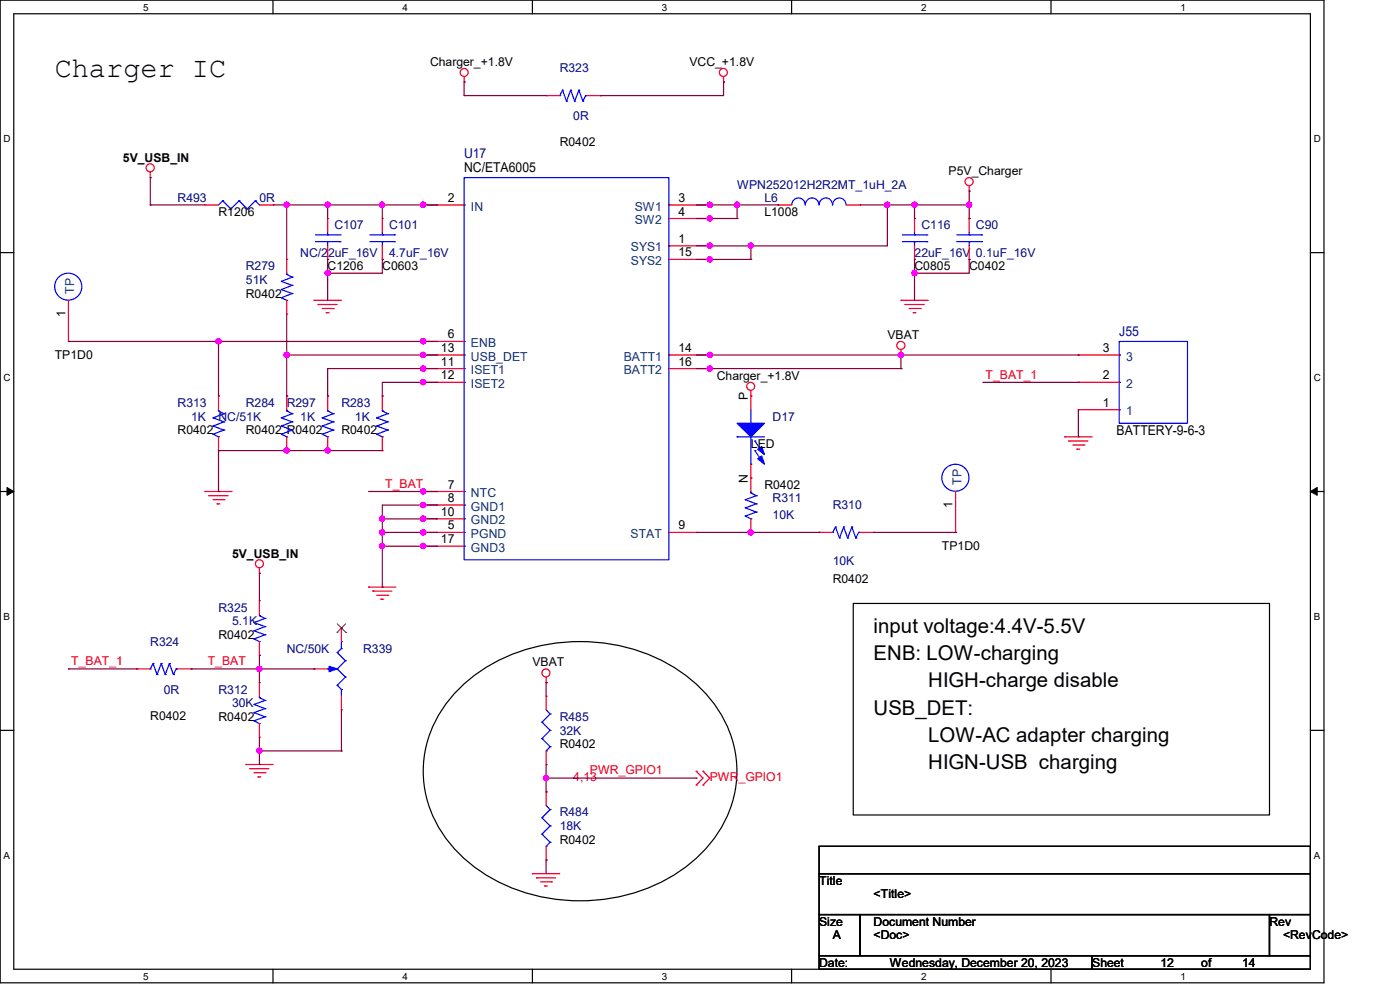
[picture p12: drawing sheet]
<svg xmlns="http://www.w3.org/2000/svg" width="297mm" height="210mm" viewBox="0 0 297 210" stroke-linecap="round" stroke-linejoin="round" font-family="sans-serif">
<path d="M0 0h280.9v208.5h-280.9zM2.9 2.9h275.1v202.7h-275.1z" fill="none" stroke="#000" stroke-width=".25"/>
<g fill="#fff">
<path d="M30.4 .3h1.1v2.4h-1.1z"/>
<path d="M30.4 205.9h1.1v2.3h-1.1z"/>
</g>
<path d="M57.9 0v2.9M57.9 205.6v2.9" fill="none" stroke="#000" stroke-width=".25"/>
<g fill="#fff">
<path d="M85.4 .3h1.1v2.4h-1.1z"/>
<path d="M85.4 205.9h1.1v2.3h-1.1z"/>
</g>
<path d="M112.9 0v2.9M112.9 205.6v2.9" fill="none" stroke="#000" stroke-width=".25"/>
<g fill="#fff">
<path d="M140.4 .3h1.2v2.4h-1.2z"/>
<path d="M140.4 205.9h1.2v2.3h-1.2z"/>
</g>
<path d="M167.9 0v2.9M167.9 205.6v2.9" fill="none" stroke="#000" stroke-width=".25"/>
<g fill="#fff">
<path d="M195.4 .3h1.2v2.4h-1.2z"/>
<path d="M195.4 205.9h1.2v2.3h-1.2z"/>
</g>
<path d="M223 0v2.9M223 205.6v2.9" fill="none" stroke="#000" stroke-width=".25"/>
<g fill="#fff">
<path d="M250.4 .3h1.2v2.4h-1.2z"/>
<path d="M250.4 205.9h1.2v2.3h-1.2z"/>
<path d="M.8 28.2h1.4v2.4h-1.4z"/>
<path d="M278.7 28.2h1.5v2.4h-1.5z"/>
<path d="M.8 78.9h1.4v2.3h-1.4z"/>
<path d="M278.7 78.9h1.5v2.3h-1.5z"/>
</g>
<path d="M0 53.6h2.9M278 53.6h2.9" fill="none" stroke="#000" stroke-width=".25"/>
<g fill="#fff">
<path d="M.8 129.6h1.3v2.3h-1.3z"/>
<path d="M278.7 129.6h1.4v2.3h-1.4z"/>
</g>
<path d="M0 104.3h2.9M278 104.3h2.9" fill="none" stroke="#000" stroke-width=".25"/>
<path d="M1.5 103.4l1.4 .9-1.4 .8zM278 104.3l1.4-.9v1.7z" fill="#000" stroke="#000" stroke-width=".21"/>
<g fill="#fff">
<path d="M.8 180.3h1.3v2.3h-1.3z"/>
<path d="M278.7 180.3h1.4v2.3h-1.4z"/>
</g>
<path d="M181 128h88.3v44.9h-88.3zM0 154.9h2.9M98 145.6a37.9 37.9 0 0 1 36.9-7.7 31.1 31.1 0 0 1 19.3 15.9 23.7 23.7 0 0 1-4.6 26.3 36.6 36.6 0 0 1-31.5 10.7 34.1 34.1 0 0 1-24.2-13.9 23.7 23.7 0 0 1 2.6-29.8zM278 154.9h2.9M173.8 179.5h104.2v5.8h-104.2zM173.8 185.3h104.2v8.7h-104.2zM173.8 194h8.7v8.7h-8.7zM182.5 194h86.8v8.7h-86.8zM269.3 194h8.7v8.7h-8.7zM173.8 202.7h57.9v2.9h-57.9zM231.7 202.7h46.3v2.9h-46.3z" fill="none" stroke="#000" stroke-width=".25"/>
<g fill="none" stroke="#f00" stroke-width=".25">
<path d="M98.5 17.4h.1M98.5 16.3v1.1M153.5 17.4h.1M153.5 16.3v1.1M31.9 37.7h.1M31.9 36.5v1.2M115.9 20.3h.1M115.9 20.3h2.8M124.5 20.3h2.9M127.4 20.3h.1M205.6 39.4v1.2M43.5 43.5h.1"/>
<path d="M43.5 43.5h2.9M55 43.5h3M58 43.5h.1M60.8 55h.1M60.8 55v3M69.5 46.4h.1M69.5 55h.1M69.5 46.4v2.8M69.5 52.2v2.8M81.1 46.4h.1M81.1 55h.1M81.1 46.4v2.8"/>
<path d="M81.1 52.2v2.8M89.8 43.5h.1M89.8 43.5h8.7M141.9 52.2h8.7M141.9 43.5h8.7M141.9 46.4h8.7M141.9 55h8.7M150.6 52.2h.1M150.6 43.5h.1M150.6 46.4h.1M150.6 55h.1M165.1 43.5h.1"/>
<path d="M165.1 43.5h2.9M179.5 43.5h3M182.5 43.5h.1M194 46.4h.1M194 55h.1M194 46.4v2.8M194 52.2v2.8M205.6 40.6h.1M205.6 46.4h.1M205.6 55h.1M205.6 46.4v2.8M205.6 52.2v2.8"/>
<path d="M14.5 72.4h.1M14.5 63.7v8.7M60.8 66.6h.1M60.8 63.7v2.9M66.6 63.7h.1M66.6 63.7h5.8M67.5 64.6h.1M67.5 64.6h4M68.4 65.4h2.3M69.2 66.3h.1M69.2 66.3h.6M70.7 65.4h.1"/>
<path d="M89.8 72.4h.1M89.8 78.2h.1M89.8 75.3h.1M89.8 72.4h8.7M89.8 78.2h8.7M89.8 75.3h8.7M141.9 78.2h8.7M141.9 75.3h8.7M150.6 75.3h.1M150.6 78.2h.1M191.1 63.7h.1M191.1 75.3h.1"/>
<path d="M191.1 63.7h5.8M191.1 74.2v1.1M192 64.6h.1M192 64.6h4M192.9 65.4h2.3M193.8 66.3h.1M193.8 66.3h.5M195.2 65.4h.1M228.8 75.3h.1M228.8 75.3h8.6M46.4 95.6h.1M46.4 84h.1"/>
<path d="M46.4 84v2.9M46.4 92.7v2.9M60.8 95.6h.1M60.8 84h.1M60.8 84v2.9M60.8 92.7v2.9M69.5 95.6h.1M69.5 84h.1M69.5 84v2.9M69.5 92.7v2.9M81.1 95.6h.1M81.1 84h.1"/>
<path d="M81.1 84v2.9M81.1 92.7v2.9M89.8 81.1h.1M89.8 81.1h8.7M159.3 84h.1M159.3 82.8v4.1M159.3 98.5v5.8M225.9 92.7h.1M225.9 92.7h5.8M226.7 93.6h.1M226.7 93.6h4.1M227.6 94.4h2.4"/>
<path d="M228.5 95.3h.1M228.5 95.3h.6M228.8 86.9h.1M228.8 81.1h.1M228.8 81.1h8.6M228.8 86.9h8.6M230 94.4h.1M43.5 104.3h.1M43.5 104.3h5.7M44.3 105.2h.1M44.3 105.2h4.1M45.2 106h2.3"/>
<path d="M46.1 106.9h.1M46.1 106.9h.6M47.5 106h.1M89.8 112.9h.1M89.8 104.3h.1M89.8 107.1h.1M89.8 110.1h.1M89.8 115.9h.1M89.8 104.3h8.7M89.8 112.9h8.7M89.8 107.1h8.7M89.8 110.1h8.7"/>
<path d="M89.8 115.9h8.7M141.9 112.9h5.8M147.7 112.9h.1M159.3 112.9h.1M159.3 101.4h.1M159.3 110.1v2.8M173.8 112.9h.1M173.8 112.9h2.9M182.5 112.9h2.8M185.3 112.9h.1M202.7 112.9h.1M202.7 104.3v8.6"/>
<path d="M55 121.6h.1M55 139h.1M55 127.4h.1M55 120.5v1.1M55 127.4v2.9M55 136.1v2.9M72.4 133.2h.1M72.4 133.2v2.9M78.2 124.5h.1M78.2 124.5h5.8M79.1 125.4h.1M79.1 125.4h4"/>
<path d="M79.9 126.3h2.4M80.8 127.1h.1M80.8 127.1h.6M82.3 126.3h.1M29 141.9h.1M29 141.9h2.9M37.7 141.9h2.9M40.6 141.9h.1M55 156.4h.1M55 144.8h.1M55 144.8v2.9M55 153.5v2.9"/>
<path d="M66.6 141.9h.1M66.6 141.9h2.9M72.4 150.6h.1M72.4 147.7v2.9M115.9 144.8h.1M115.9 147.7h.1M115.9 143.6v1.2M115.9 147.7v2.9M115.9 159.3v2.9M52.2 162.2h.1M52.2 162.2h5.8M53 163.1h.1"/>
<path d="M53 163.1h4.1M53.9 163.9h2.3M54.7 164.8h.1M54.7 164.8h.6M56.2 163.9h.1M115.9 162.2h.1M115.9 168h.1M115.9 168v2.9M115.9 179.5v3M147.7 166.5h.1M147.7 163.6h.1M147.7 163.6l1.4 1.5-1.4 1.4"/>
<path d="M149.1 166.5h.1M149.1 163.6h.1M149.1 163.6l1.5 1.5-1.5 1.4M112.9 185.3h.1M112.9 185.3h5.8M113.8 186.2h.1M113.8 186.2h4.1M114.7 187.1h2.3M115.6 188h.1M115.6 188h.5M115.9 182.5h.1M117 187.1h.1"/>
<circle cx="98.5" cy="15.4" r=".85"/>
<circle cx="153.5" cy="15.4" r=".85"/>
<circle cx="31.9" cy="35.6" r=".86"/>
<circle cx="205.6" cy="38.5" r=".86"/>
<circle cx="191.1" cy="73.3" r=".86"/>
<circle cx="159.3" cy="82" r=".85"/>
<circle cx="55" cy="119.6" r=".85"/>
<circle cx="115.8" cy="142.7" r=".85"/>
</g>
<g fill="none" stroke="#00f" stroke-width=".25">
<path d="M119.3 19.1h.1M119.3 19.1l.9 2.4M119.3 19.1l-.6 1.2M121.1 19.1h.1M121.1 19.1l.8 2.4M121.1 19.1l-.9 2.4M122.8 19.1h.1M122.8 19.1l.9 2.4M122.8 19.1l-.9 2.4M98.5 37.7h43.4v81h-43.4zM118.7 20.3h.1M120.2 21.5h.1"/>
<path d="M121.9 21.5h.1M123.7 21.5h.1M124.2 20.3h.1M124.2 20.3l-.5 1.2M124.2 20.3h.3M47.2 42.6h.1M47.2 42.6l-.8 .9M47.2 42.6l1.8 1.7M49 44.3h.1M50.7 42.6h.1M50.7 42.6l-1.7 1.7M50.7 42.6l1.8 1.7"/>
<path d="M52.5 44.3h.1M54.2 42.6h.1M54.2 42.6l-1.7 1.7M54.2 42.6l.8 .9M55 43.5h.1M59.7 59.7h.1M59.7 59.7l2.3 .8M60.8 58.2h.1M60.8 58.2l1.2 .6M60.8 58v.2M62 58.8h.1M62 58.8l-2.3 .9"/>
<path d="M66.9 51.3h5.2M66.9 49.8h5.2M69.5 49.8h.1M69.5 51.3h.1M69.5 49.2v.6M69.5 51.3v.9M72.1 51.3h.1M72.1 49.8h.1M78.5 51.3h5.2M78.5 49.8h5.2M81.1 49.8h.1M81.1 51.3h.1"/>
<path d="M81.1 49.2v.6M81.1 51.3v.9M83.7 51.3h.1M83.7 49.8h.1M98.5 43.5h.1M141.9 52.2h.1M141.9 43.5h.1M141.9 46.4h.1M141.9 55h.1M168 43.5a1.44 1.44 0 0 1 1.4-1.5 1.44 1.44 0 0 1 1.5 1.5 1.44 1.44 0 0 1 1.4-1.5 1.44 1.44 0 0 1 1.4 1.5M173.8 43.5a1.42 1.42 0 0 1 1.4-1.5 1.42 1.42 0 0 1 1.4 1.5M176.7 43.5a1.42 1.42 0 0 1 1.4-1.5 1.42 1.42 0 0 1 1.4 1.5"/>
<path d="M191.4 51.3h5.2M191.4 49.8h5.2M194 49.8h.1M194 51.3h.1M194 49.2v.6M194 51.3v.9M196.6 51.3h.1M196.6 49.8h.1M203 51.3h5.2M203 49.8h5.2M205.6 49.8h.1M205.6 51.3h.1"/>
<path d="M205.6 49.2v.6M205.6 51.3v.9M208.2 51.3h.1M208.2 49.8h.1M59.7 61.4h.1M59.7 63.2h.1M59.7 61.4l2.3 .9M59.7 63.2l1.1 .5M60.8 63.7h.1M62 60.5h.1M62 62.3h.1M62 60.5l-2.3 .9"/>
<path d="M62 62.3l-2.3 .9M98.5 72.4h.1M98.5 78.2h.1M98.5 75.3h.1M141.9 75.3h.1M141.9 78.2h.1M237.4 72.4h14.5v17.4h-14.5zM237.4 75.3h.1M45.2 88.6h.1M45.2 90.4h.1M45.2 92.1h.1M45.2 88.6l2.3 .9"/>
<path d="M45.2 90.4l2.3 .8M45.2 92.1l1.2 .6M46.4 92.7h.1M46.4 87.2h.1M46.4 87.2l1.1 .6M46.4 86.9v.3M47.5 87.8h.1M47.5 89.5h.1M47.5 91.2h.1M47.5 87.8l-2.3 .8M47.5 89.5l-2.3 .9M47.5 91.2l-2.3 .9"/>
<path d="M59.7 88.6h.1M59.7 90.4h.1M59.7 92.1h.1M59.7 88.6l2.3 .9M59.7 90.4l2.3 .8M59.7 92.1l1.1 .6M60.8 92.7h.1M60.8 87.2h.1M60.8 86.9v.3M60.8 87.2l1.2 .6M62 87.8h.1M62 89.5h.1"/>
<path d="M62 91.2h.1M62 87.8l-2.3 .8M62 89.5l-2.3 .9M62 91.2l-2.3 .9M68.4 88.6h.1M68.4 90.4h.1M68.4 92.1h.1M68.4 88.6l2.3 .9M68.4 90.4l2.3 .8M68.4 92.1l1.1 .6M69.5 92.7h.1M69.5 87.2h.1"/>
<path d="M69.5 87.2l1.2 .6M69.5 86.9v.3M70.7 87.8h.1M70.7 89.5h.1M70.7 91.2h.1M70.7 87.8l-2.3 .8M70.7 89.5l-2.3 .9M70.7 91.2l-2.3 .9M79.9 88.6h.1M79.9 90.4h.1M79.9 92.1h.1M79.9 88.6l2.4 .9"/>
<path d="M79.9 90.4l2.4 .8M79.9 92.1l1.2 .6M81.1 92.7h.1M81.1 87.2h.1M81.1 87.2l1.2 .6M81.1 86.9v.3M82.3 87.8h.1M82.3 89.5h.1M82.3 91.2h.1M82.3 87.8l-2.4 .8M82.3 89.5l-2.4 .9M82.3 91.2l-2.4 .9"/>
<path d="M98.5 81.1h.1M156.4 92.7h.1M156.4 92.7h5.8M159.3 89.8h.1M159.3 98.5h.1M159.3 86.9v2.9M159.3 92.7v5.8M160.1 93.6h.1M160.1 95.6h.1M160.1 93.6l1.8 2.5M160.1 95.6l1.8 2.6M237.4 86.9h.1"/>
<path d="M237.4 81.1h.1M98.5 112.9h.1M98.5 104.3h.1M98.5 107.1h.1M98.5 110.1h.1M98.5 115.9h.1M141.9 112.9h.1M158.1 106h.1M158.1 107.7h.1M158.1 109.5h.1M158.1 106l2.3 .9M158.1 107.7l2.3 .9"/>
<path d="M158.1 109.5l1.2 .6M159.3 110.1h.1M159.3 104.6h.1M159.3 104.6l1.1 .6M159.3 104.3v.3M160.4 105.2h.1M160.4 106.9h.1M160.4 108.6h.1M160.4 105.2l-2.3 .8M160.4 106.9l-2.3 .8M160.4 108.6l-2.3 .9M176.7 112.9h.1"/>
<path d="M177.2 111.8h.1M177.2 111.8l.9 2.3M177.2 111.8l-.5 1.1M178.1 114.1h.1M179 111.8h.1M179 111.8l.8 2.3M179 111.8l-.9 2.3M179.8 114.1h.1M180.7 111.8h.1M180.7 111.8l.9 2.3M180.7 111.8l-.9 2.3M181.6 114.1h.1"/>
<path d="M182.2 112.9h.1M182.2 112.9l-.6 1.2M182.2 112.9h.3M53.9 132.1h.1M53.9 133.8h.1M53.9 135.6h.1M53.9 132.1l2.3 .8M53.9 133.8l2.3 .9M53.9 135.6l1.1 .5M55 136.1h.1M55 130.6h.1M55 130.6l1.2 .6"/>
<path d="M55 130.3v.3M56.2 131.2h.1M56.2 132.9h.1M56.2 134.7h.1M56.2 131.2l-2.3 .9M56.2 132.9l-2.3 .9M56.2 134.7l-2.3 .9M71.5 138.4h.1M71.5 138.4l1.8 1.8M72.4 137.6h.1M72.4 136.1h.1M72.4 136.1v1.5"/>
<path d="M72.4 137.6l-.9 .8M31.9 141.9h.1M32.5 140.8h.1M32.5 140.8l.8 2.3M32.5 140.8l-.6 1.1M33.3 143.1h.1M34.2 140.8h.1M34.2 140.8l.9 2.3M34.2 140.8l-.9 2.3M35.1 143.1h.1M35.9 140.8h.1M35.9 140.8l.9 2.3"/>
<path d="M35.9 140.8l-.8 2.3M36.8 143.1h.1M37.4 141.9h.1M37.4 141.9h.3M37.4 141.9l-.6 1.2M53.9 149.4h.1M53.9 151.2h.1M53.9 152.9h.1M53.9 149.4l2.3 .9M53.9 151.2l2.3 .9M53.9 152.9l1.1 .6M55 153.5h.1"/>
<path d="M55 148h.1M55 147.7v.3M55 148l1.2 .6M56.2 148.6h.1M56.2 150.3h.1M56.2 152.1h.1M56.2 148.6l-2.3 .8M56.2 150.3l-2.3 .9M56.2 152.1l-2.3 .8M69.5 141.9h.1M69.5 141.9h.6M71.5 145.4h.1"/>
<path d="M71.5 141.9h.1M71.5 145.4l.9 .9M71.5 141.9l1.8 1.7M72.4 146.3h.1M72.4 146.3v1.4M73.3 143.6h.1M73.3 140.2h.1M73.3 143.6l-1.8 1.8M73.3 140.2l-1.8 1.7M115 153.2h.1M115 156.7h.1M115 153.2l1.7 1.7"/>
<path d="M115 156.7l1.7 1.7M115.9 159.3h.1M115.9 150.6l.8 .9M116.7 151.5h.1M116.7 154.9h.1M116.7 158.4h.1M116.7 151.5l-1.7 1.7M116.7 154.9l-1.7 1.8M116.7 158.4l-.8 .9M115 173.5h.1M115 177h.1M115 173.5l1.7 1.7"/>
<path d="M115 177l1.7 1.7M115.9 179.5h.1M115.9 170.9l.8 .8M116.7 171.7h.1M116.7 175.2h.1M116.7 178.7h.1M116.7 171.7l-1.7 1.8M116.7 175.2l-1.7 1.8M116.7 178.7l-.8 .8"/>
<circle cx="14.5" cy="60.8" r="2.87"/>
<circle cx="202.7" cy="101.3" r="2.87"/>
</g>
<g fill="#00f" stroke="#00f" stroke-width=".25">
<path d="M69.8 141.4l1.7 .5-1.7 .6z"/>
<path d="M156.4 89.8h5.8l-2.9 2.9z"/>
<path d="M160.7 95.3l.9-.6 .6 1.7z"/>
<path d="M160.7 97.3l.9-.6 .6 1.8z"/>
</g>
<path d="M71.5 134.2h.1M71.5 132.3l1.9 1.9M73.3 132.3l-1.8 1.9M73.4 134.2h.1" fill="none" stroke="#804000" stroke-width=".21"/>
<g fill="none" stroke="#800040" stroke-width=".25">
<path d="M98.5 17.4h.1M98.5 17.4v2.9M153.5 17.4h.1M153.5 17.4v2.9h-26.1M31.9 37.7h.1M31.9 37.7v5.8M98.5 20.3h.1M98.5 20.3h17.4M127.4 20.3h.1M31.9 43.5h.1M31.9 43.5h11.6M58 43.5h34.7"/>
<path d="M60.8 43.5h.1M60.8 43.5v11.5M69.5 43.5h.1M69.5 55h.1M69.5 58h.1M69.5 43.5v2.9M69.5 55v8.7M81.1 43.5h.1M81.1 55h.1M81.1 43.5v2.9M81.1 55v3h-11.6M89.8 43.5h.1"/>
<path d="M92.7 43.5h.1M147.7 43.5h17.4M147.7 46.4h8.7M147.7 55h11.6M150.6 43.5h.1M150.6 46.4h.1M150.6 52.2h.1M150.6 55h.1M156.4 43.5h.1M156.4 46.4h.1M156.4 43.5v2.9M159.3 52.2h.1"/>
<path d="M159.3 55h.1M159.3 52.2v2.8M165.1 43.5h.1M182.5 43.5h23.1M188.3 43.5h.1M188.3 43.5v8.7h-40.6M194 43.5h.1M194 55h.1M194 58h.1M194 43.5v2.9M194 55v8.7M205.6 40.6h.1"/>
<path d="M205.6 43.5h.1M205.6 46.4h.1M205.6 55h.1M205.6 40.6v5.8M205.6 55v3h-11.6M14.5 72.4h.1M14.5 72.4h78.2M46.4 72.4v11.6M60.8 75.3h.1M60.8 66.6v17.4M60.8 75.3h31.9M89.8 72.4h.1"/>
<path d="M89.8 75.3h.1M89.8 78.2h.1M92.7 78.2h.1M92.7 72.4h.1M92.7 75.3h.1M92.7 78.2h-23.2v5.8M147.7 75.3h81.1M147.7 78.2h43.4M150.6 75.3h.1M150.6 78.2h.1M191.1 78.2h.1M191.1 75.3h.1"/>
<path d="M191.1 75.3v2.9M228.8 75.3h.1M46.4 84h.1M46.4 95.6h.1M46.4 95.6v8.7M46.4 95.6h34.7M60.8 84h.1M60.8 95.6h.1M69.5 84h.1M69.5 95.6h.1M81.1 84h.1M89.8 81.1h.1"/>
<path d="M92.7 81.1h.1M92.7 81.1h-11.6v2.9M208.5 81.1h20.3M228.8 81.1h.1M228.8 92.7h.1M228.8 86.9v5.8M46.4 104.3h.1M78.2 104.3h14.5M81.1 110.1h.1M81.1 112.9h.1M81.1 115.9h.1M81.1 110.1h11.6"/>
<path d="M81.1 112.9h11.6M81.1 115.9h11.6M89.8 104.3h.1M89.8 107.1h.1M89.8 110.1h.1M89.8 112.9h.1M89.8 115.9h.1M92.7 107.1h.1M92.7 104.3h.1M92.7 115.9h.1M92.7 110.1h.1M92.7 112.9h.1"/>
<path d="M92.7 107.1h-11.6v17.4M147.7 112.9h26.1M159.3 112.9h.1M173.8 112.9h.1M185.3 112.9h17.4M202.7 112.9h.1M55 121.6h.1M55 139h.1M55 121.6v5.8M55 139v5.8M81.1 124.5h.1M14.5 141.9h.1"/>
<path d="M14.5 141.9h14.5M40.6 141.9h.1M40.6 141.9h26M55 141.9h.1M55 159.3h.1M55 156.4v5.8M55 159.3h17.4M66.6 141.9h.1M72.4 159.3h.1M72.4 150.6v8.7M115.9 144.8h.1M115.9 144.8v2.9"/>
<path d="M55 162.2h.1M115.9 165.1h.1M115.9 168h.1M115.9 162.2v5.8M115.9 165.1h31.8M147.7 165.1h.1M115.9 182.5h.1M115.9 182.5v2.8"/>
</g>
<g fill="#f0f" stroke="#f0f" stroke-width=".25">
<circle cx="60.8" cy="43.4" r=".56"/>
<circle cx="69.5" cy="43.4" r=".55"/>
<circle cx="81.1" cy="43.4" r=".55"/>
<circle cx="89.8" cy="43.4" r=".56"/>
<circle cx="150.6" cy="43.4" r=".55"/>
<circle cx="156.4" cy="43.4" r=".55"/>
<circle cx="188.2" cy="43.4" r=".55"/>
<circle cx="194" cy="43.4" r=".55"/>
<circle cx="205.6" cy="43.4" r=".56"/>
<circle cx="159.3" cy="52.1" r=".55"/>
<circle cx="194" cy="57.9" r=".55"/>
<circle cx="69.5" cy="57.9" r=".55"/>
<circle cx="46.3" cy="72.4" r=".56"/>
<circle cx="89.8" cy="72.4" r=".56"/>
<circle cx="60.8" cy="75.3" r=".56"/>
<circle cx="89.8" cy="75.3" r=".56"/>
<circle cx="191.1" cy="75.3" r=".56"/>
<circle cx="89.8" cy="78.2" r=".56"/>
<circle cx="89.8" cy="81.1" r=".56"/>
<circle cx="60.8" cy="95.5" r=".56"/>
<circle cx="69.5" cy="95.5" r=".55"/>
<circle cx="89.8" cy="104.2" r=".56"/>
<circle cx="81.1" cy="110" r=".55"/>
<circle cx="81.1" cy="112.9" r=".55"/>
<circle cx="81.1" cy="115.8" r=".55"/>
<circle cx="159.3" cy="112.9" r=".55"/>
<circle cx="55" cy="141.9" r=".55"/>
<circle cx="55" cy="159.3" r=".55"/>
<circle cx="89.8" cy="107.1" r=".56"/>
<circle cx="150.6" cy="78.2" r=".55"/>
<circle cx="150.6" cy="46.3" r=".55"/>
<circle cx="150.6" cy="75.3" r=".55"/>
<circle cx="89.8" cy="115.8" r=".56"/>
<circle cx="89.8" cy="110" r=".56"/>
<circle cx="89.8" cy="112.9" r=".56"/>
<circle cx="150.6" cy="55" r=".55"/>
<circle cx="150.6" cy="52.1" r=".55"/>
<circle cx="115.8" cy="165.1" r=".55"/>
</g>
<text font-size="6.1" x="11.6" y="16.4">Charger IC</text>
<g font-size="4.3">
<text x="185.3" y="134.2">input voltage:4.4V-5.5V</text>
<text x="185.3" y="140">ENB: LOW-charging</text>
<text x="196.9" y="145.8">HIGH-charge disable</text>
<text x="185.3" y="151.6">USB_DET:</text>
<text x="196.9" y="157.4">LOW-AC adapter charging</text>
<text x="196.9" y="163.2">HIGN-USB charging</text>
</g>
<g font-size="2.9" fill="#000080">
<text x="98.5" y="33.6">U17</text>
<text x="237.4" y="71.2">J55</text>
</g>
<g font-size="2.9">
<text x="98.5" y="36.5">NC/ETA6005</text>
<text x="236.9" y="92.4">BATTERY-9-6-3</text>
</g>
<g font-size="2.6">
<text x="91.2" y="13.9">Charger_+1.8V</text>
<text x="146.3" y="13.9">VCC_+1.8V</text>
<text x="26.1" y="34.3">5V_USB_IN</text>
<text x="118.7" y="31">R0402</text>
<text x="201.3" y="37.1">P5V_Charger</text>
<text x="46.4" y="45.8">R1206</text>
<text x="95" y="42.8">2</text>
<text x="143.9" y="42.8">3</text>
<text x="143.9" y="45.7">4</text>
<text x="162.2" y="45.8">L1008</text>
<text x="143.9" y="51.5">1</text>
<text x="69.5" y="57.4">C1206</text>
<text x="81.1" y="57.4">C0603</text>
<text x="143.9" y="54.4">15</text>
<text x="194" y="57.4">C0805</text>
<text x="205.6" y="57.4">C0402</text>
<text x="52.2" y="63.2">R0402</text>
<text x="13.9" y="67.2" transform="rotate(-90 13.9 67.2)">1</text>
<text x="95" y="71.8">6</text>
<text x="188.3" y="71.8">VBAT</text>
<text x="11.6" y="76.2">TP1D0</text>
<text x="93.6" y="77.6">11</text>
<text x="93.6" y="74.7">13</text>
<text x="143.9" y="74.7">14</text>
<text x="143.9" y="77.6">16</text>
<text x="234" y="74.7">3</text>
<text x="93.6" y="80.5">12</text>
<text x="152.1" y="80.5">Charger_+1.8V</text>
<text x="234" y="80.5">2</text>
<text x="158.7" y="84.9" transform="rotate(-90 158.7 84.9)">P</text>
<text x="234" y="86.3">1</text>
<text x="37.7" y="92.1">R0402</text>
<text x="52.2" y="92.1">R0402 R0402</text>
<text x="72.4" y="92.1">R0402</text>
<text x="159.3" y="95">LED</text>
<text x="95" y="103.6">7</text>
<text x="95" y="106.5">8</text>
<text x="158.7" y="102.4" transform="rotate(-90 158.7 102.4)">N</text>
<text x="162.2" y="103.7">R0402</text>
<text x="202.1" y="107.7" transform="rotate(-90 202.1 107.7)">1</text>
<text x="93.6" y="109.4">10</text>
<text x="95" y="112.3">5</text>
<text x="143.9" y="112.3">9</text>
<text x="49.2" y="118.3">5V_USB_IN</text>
<text x="93.6" y="115.2">17</text>
<text x="199.8" y="116.7">TP1D0</text>
<text x="176.7" y="123.7">R0402</text>
<text x="46.4" y="135.6">R0402</text>
<text x="112.9" y="141.4">VBAT</text>
<text x="31.9" y="152.7">R0402</text>
<text x="46.4" y="152.9">R0402</text>
<text x="118.7" y="158.7">R0402</text>
<text x="118.7" y="179">R0402</text>
<text x="173.8" y="187.7">Title</text>
<text x="185.3" y="190.6">&lt;Title&gt;</text>
<text x="173.8" y="196.3">Size</text>
<text x="185.3" y="196.3">Document Number</text>
<text x="269.3" y="196.3">Rev</text>
<text x="176.7" y="199.3">A</text>
<text x="185.3" y="199.3">&lt;Doc&gt;</text>
<text x="272.2" y="199.3">&lt;RevCode&gt;</text>
<text x="173.8" y="205.1">Date:</text>
<text x="188.8" y="205.1">Wednesday, December 20, 2023</text>
<text x="231.7" y="205.1">Sheet</text>
<text x="246.2" y="205.1">12</text>
<text x="254.8" y="205.1">of</text>
<text x="263.5" y="205.1">14</text>
</g>
<g font-size="2.6" fill="#000080">
<text x="118.7" y="15.4">R323</text>
<text x="121.6" y="25.5">0R</text>
<text x="156.4" y="40">WPN252012H2R2MT_1uH_2A</text>
<text x="37.7" y="42.9">R493</text>
<text x="55" y="42.9">0R</text>
<text x="162.2" y="42.9">L6</text>
<text x="71" y="48.7">C107</text>
<text x="82.5" y="48.7">C101</text>
<text x="195.5" y="48.7">C116</text>
<text x="207.1" y="48.7">C90</text>
<text x="52.2" y="57.4">R279</text>
<text x="63.7" y="54.5">NC/22uF_16V</text>
<text x="82.5" y="54.5">4.7uF_16V</text>
<text x="194" y="54.5">22uF_16V</text>
<text x="207.1" y="54.5">0.1uF_16V</text>
<text x="52.2" y="60.3">51K</text>
<text x="37.7" y="86.3">R313</text>
<text x="40.6" y="89.2">1K</text>
<text x="46.4" y="89.2">NC/51K</text>
<text x="52.2" y="86.3">R284</text>
<text x="60.8" y="86.3">R297</text>
<text x="63.7" y="89.2">1K</text>
<text x="72.4" y="86.3">R283</text>
<text x="75.3" y="89.2">1K</text>
<text x="163.9" y="89.2">D17</text>
<text x="163.9" y="106.6">R311</text>
<text x="163.9" y="110.1">10K</text>
<text x="176.7" y="108">R310</text>
<text x="176.7" y="119.9">10K</text>
<text x="46.4" y="129.8">R325</text>
<text x="31.9" y="137">R324</text>
<text x="49.2" y="132.7">5.1K</text>
<text x="60.8" y="138.4">NC/50K</text>
<text x="77" y="138.4">R339</text>
<text x="34.8" y="147.1">0R</text>
<text x="46.4" y="147.1">R312</text>
<text x="49.2" y="150">30K</text>
<text x="118.7" y="152.9">R485</text>
<text x="118.7" y="155.8">32K</text>
<text x="118.7" y="173.2">R484</text>
<text x="118.7" y="176.1">18K</text>
</g>
<g font-size="2.6" fill="#004080">
<text x="99.9" y="44.7">IN</text>
<text x="134.7" y="44.7">SW1</text>
<text x="134.7" y="47.5">SW2</text>
<text x="133.9" y="53.3">SYS1</text>
<text x="133.9" y="56.2">SYS2</text>
<text x="15.7" y="62.3" transform="rotate(-90 15.7 62.3)">TP</text>
<text x="99.9" y="73.6">ENB</text>
<text x="99.9" y="76.5">USB_DET</text>
<text x="132.3" y="76.5">BATT1</text>
<text x="238.9" y="76.5">3</text>
<text x="99.9" y="79.4">ISET1</text>
<text x="99.9" y="82.3">ISET2</text>
<text x="132.3" y="79.4">BATT2</text>
<text x="238.9" y="82.3">2</text>
<text x="238.9" y="88.1">1</text>
<text x="99.9" y="105.5">NTC</text>
<text x="204" y="102.8" transform="rotate(-90 204 102.8)">TP</text>
<text x="99.9" y="108.3">GND1</text>
<text x="99.9" y="111.3">GND2</text>
<text x="99.9" y="114.1">PGND</text>
<text x="99.9" y="117">GND3</text>
<text x="133.8" y="114.1">STAT</text>
</g>
<g font-size="2.6" fill="#f00">
<text x="209.1" y="80.3">T_BAT_1</text>
<text x="81.7" y="103.5">T_BAT</text>
<text x="15.1" y="141.1">T_BAT_1</text>
<text x="44.1" y="141.1">T_BAT</text>
<text x="121.6" y="165.6">4,13</text>
<text x="125.1" y="164.3">PWR_GPIO1</text>
<text x="150.6" y="165.6">PWR_GPIO1</text>
</g>
<g font-size="2.1">
<text x="30.4" y="2.2">5</text>
<text x="85.4" y="2.2">4</text>
<text x="140.4" y="2.2">3</text>
<text x="195.4" y="2.2">2</text>
<text x="250.4" y="2.2">1</text>
<text x=".8" y="30.1">D</text>
<text x="278.7" y="30.1">D</text>
<text x=".8" y="80.8">C</text>
<text x="278.7" y="80.8">C</text>
<text x=".8" y="131.5">B</text>
<text x="278.7" y="131.5">B</text>
<text x=".8" y="182.2">A</text>
<text x="278.7" y="182.2">A</text>
<text x="30.4" y="207.8">5</text>
<text x="85.4" y="207.8">4</text>
<text x="140.4" y="207.8">3</text>
<text x="195.4" y="207.8">2</text>
<text x="250.4" y="207.8">1</text>
</g>
</svg>
